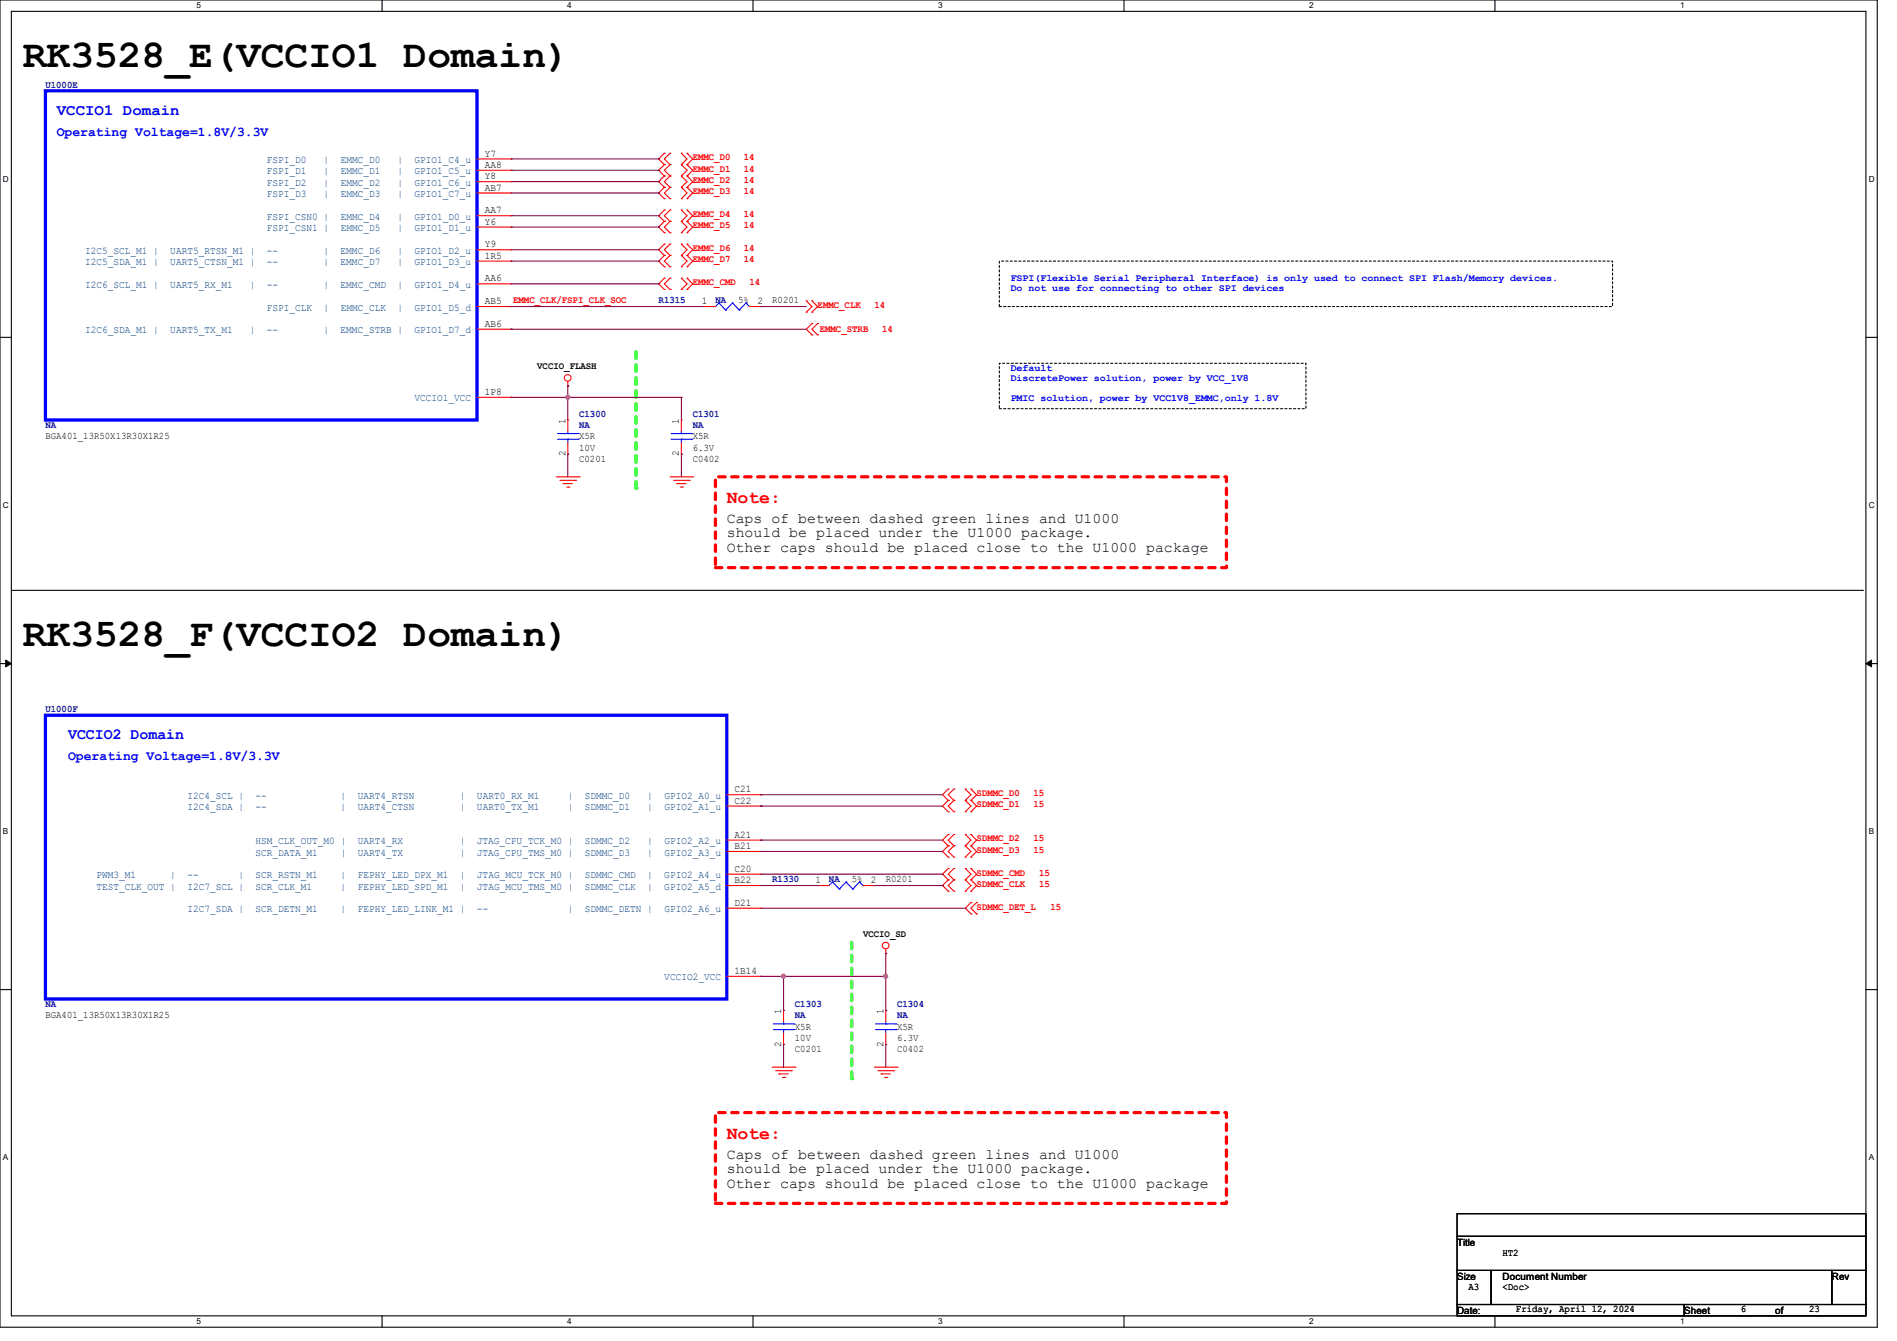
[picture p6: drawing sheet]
<svg xmlns="http://www.w3.org/2000/svg" width="297mm" height="210mm" viewBox="0 0 297 210" stroke-linecap="round" stroke-linejoin="round" font-family="sans-serif">
<path d="M0 0h293.9v207.9h-293.9zM1.8 1.8h290.3v204.3h-290.3z" fill="none" stroke="#000" stroke-width=".17"/>
<g fill="#fff">
<path d="M30.8 .2h.7v1.4h-.7z"/>
<path d="M30.8 206.2h.7v1.4h-.7z"/>
</g>
<path d="M59.8 0v1.8M59.8 206.1v1.8" fill="none" stroke="#000" stroke-width=".17"/>
<g fill="#fff">
<path d="M88.8 .2h.7v1.4h-.7z"/>
<path d="M88.8 206.2h.7v1.4h-.7z"/>
</g>
<path d="M117.9 0v1.8M117.9 206.1v1.8" fill="none" stroke="#000" stroke-width=".17"/>
<g fill="#fff">
<path d="M146.9 .2h.7v1.4h-.7z"/>
<path d="M146.9 206.2h.7v1.4h-.7z"/>
</g>
<path d="M176 0v1.8M176 206.1v1.8" fill="none" stroke="#000" stroke-width=".17"/>
<g fill="#fff">
<path d="M205 .2h.7v1.4h-.7z"/>
<path d="M205 206.2h.7v1.4h-.7z"/>
</g>
<path d="M234.1 0v1.8M234.1 206.1v1.8" fill="none" stroke="#000" stroke-width=".17"/>
<g fill="#fff">
<path d="M263.1 .2h.6v1.4h-.6z"/>
<path d="M263.1 206.2h.6v1.4h-.6z"/>
<path d="M.5 27.3h.9v1.4h-.9z"/>
<path d="M292.6 27.3h.9v1.4h-.9z"/>
<path d="M.5 78.4h.9v1.4h-.9z"/>
<path d="M292.6 78.4h.9v1.4h-.9z"/>
</g>
<path d="M0 52.8h1.8M292.1 52.8h1.8" fill="none" stroke="#000" stroke-width=".17"/>
<g fill="#fff">
<path d="M.5 129.5h.8v1.4h-.8z"/>
<path d="M292.6 129.5h.8v1.4h-.8z"/>
</g>
<path d="M0 103.9h1.8M292.1 103.9h1.8" fill="none" stroke="#000" stroke-width=".17"/>
<path d="M.9 103.4l.9 .5-.9 .5zM292.1 103.9l.9-.5v1z" fill="#000" stroke="#000" stroke-width=".16"/>
<g fill="#fff">
<path d="M.5 180.5h.8v1.4h-.8z"/>
<path d="M292.6 180.5h.8v1.4h-.8z"/>
</g>
<path d="M0 155h1.8M292.1 155h1.8" fill="none" stroke="#000" stroke-width=".17"/>
<path d="M112 74.7h80v14.2h-80z" fill="none" stroke="#f00" stroke-width=".51" stroke-dasharray="1 1"/>
<path d="M99.6 55.1v21.4" fill="none" stroke="#01ff00" stroke-width=".51" stroke-dasharray="1 1"/>
<circle cx="99.6" cy="76.5" r=".25" fill="#01ff00" stroke-dasharray="1 1"/>
<path d="M133.4 147.6v21.3" fill="none" stroke="#01ff00" stroke-width=".51" stroke-dasharray="1 1"/>
<circle cx="133.4" cy="168.9" r=".25" fill="#01ff00" stroke-dasharray="1 1"/>
<path d="M112 174.2h80v14.3h-80z" fill="none" stroke="#f00" stroke-width=".51" stroke-dasharray="1 1"/>
<path d="M1.8 92.5h289.8M291.6 92.5h.1M228.1 190.1h64v3.5h-64zM228.1 193.6h64v5.4h-64zM228.1 199h5.4v5.3h-5.4zM233.5 199h53.3v5.3h-53.3zM286.8 199h5.3v5.3h-5.3zM228.1 204.3h35.6v1.8h-35.6zM263.7 204.3h28.4v1.8h-28.4z" fill="none" stroke="#000" stroke-width=".17"/>
<path d="M156.5 40.9h96v7.1h-96zM156.5 56.9h48v7.1h-48z" fill="none" stroke="#000" stroke-width=".17" stroke-dasharray=".3"/>
<g fill="none" stroke="#f00" stroke-width=".17">
<path d="M74.7 24.9h5.3M74.7 26.7h5.3M74.7 28.4h5.3M74.7 30.2h5.3M74.7 33.8h5.3M74.7 35.6h5.3M74.7 39.1h5.3M80 24.9h.1M80 26.7h.1M80 28.4h.1M80 30.2h.1M80 33.8h.1"/>
<path d="M80 35.6h.1M80 39.1h.1M104 34.7h.1M104 36.4h.1M104 38.2h.1M104 25.8h.1M104 27.6h.1M104 29.3h.1M104 31.1h.1M104 32.9h.1M104 24h.1M104 34.7l-.9 .9 .9 .8"/>
<path d="M104 38.2l-.9 .9 .9 .9M104 32.9l-.9 .9 .9 .9M104 25.8l-.9 .9 .9 .9M104 27.6l-.9 .8 .9 .9M104 29.3l-.9 .9 .9 .9M104 24l-.9 .9 .9 .9M104.9 36.4h.1M104.9 34.7h.1M104.9 38.2h.1M104.9 27.6h.1M104.9 25.8h.1M104.9 29.3h.1"/>
<path d="M104.9 31.1h.1M104.9 32.9h.1M104.9 24h.1M104.9 34.7l-.9 .9 .9 .8M104.9 38.2l-.9 .9 .9 .9M104.9 25.8l-.9 .9 .9 .9M104.9 29.3l-.9 .9 .9 .9M104.9 27.6l-.9 .8 .9 .9M104.9 24l-.9 .9 .9 .9M104.9 32.9l-.9 .9 .9 .9M106.7 36.4h.1M106.7 34.7h.1"/>
<path d="M106.7 38.2h.1M106.7 27.6h.1M106.7 25.8h.1M106.7 29.3h.1M106.7 31.1h.1M106.7 32.9h.1M106.7 24h.1M106.7 38.2l.9 .9-.9 .9M106.7 34.7l.9 .9-.9 .8M106.7 29.3l.9 .9-.9 .9M106.7 25.8l.9 .9-.9 .9M106.7 24l.9 .9-.9 .9"/>
<path d="M106.7 27.6l.9 .8-.9 .9M106.7 32.9l.9 .9-.9 .9M107.6 36.4h.1M107.6 34.7h.1M107.6 38.2h.1M107.6 27.6h.1M107.6 25.8h.1M107.6 29.3h.1M107.6 31.1h.1M107.6 32.9h.1M107.6 24h.1M107.6 29.3l.9 .9-.9 .9"/>
<path d="M107.6 34.7l.9 .9-.9 .8M107.6 32.9l.9 .9-.9 .9M107.6 38.2l.9 .9-.9 .9M107.6 25.8l.9 .9-.9 .9M107.6 27.6l.9 .8-.9 .9M107.6 24l.9 .9-.9 .9M74.7 40.9h5.3M74.7 44.4h5.3M74.7 48h5.3M74.7 51.6h5.3M80 40.9h.1M80 44.4h.1"/>
<path d="M80 48h.1M80 51.6h.1M88.9 59.7v.8M104 40h.1M104 41.8h.1M104 43.6h.1M104 45.3h.1M104 40l-.9 .9 .9 .9M104 43.6l-.9 .8 .9 .9M104.9 40h.1M104.9 41.8h.1M104.9 45.3h.1"/>
<path d="M104.9 43.6h.1M104.9 40l-.9 .9 .9 .9M104.9 43.6l-.9 .8 .9 .9M106.7 40h.1M106.7 41.8h.1M106.7 45.3h.1M106.7 43.6h.1M106.7 40l.9 .9-.9 .9M106.7 43.6l.9 .8-.9 .9M107.6 40h.1M107.6 41.8h.1M107.6 45.3h.1"/>
<path d="M107.6 43.6h.1M107.6 40l.9 .9-.9 .9M107.6 43.6l.9 .8-.9 .9M110.2 48h.1M110.2 48h1.8M117.3 48h1.8M119.1 48h.1M126.2 48.9h.1M126.2 47.1h.1M126.2 47.1l.9 .9-.9 .9M127.1 48.9h.1M127.1 47.1h.1"/>
<path d="M127.1 50.7h.1M127.1 52.5h.1M127.1 50.7l-.9 .9 .9 .9M127.1 47.1l.9 .9-.9 .9M128 52.5h.1M128 50.7h.1M128 50.7l-.9 .9 .9 .9M74.7 62.2h5.3M80 62.2h.1M87.1 74.7h3.6M87.7 75.2h2.4M88.2 75.7h.1"/>
<path d="M88.2 75.7h1.4M88.7 76.3h.4M88.9 60.5h.1M88.9 65.8h.1M88.9 71.1h.1M88.9 65.8v1.8M88.9 69.3v1.8M89.1 76.3h.1M90.1 75.2h.1M90.7 74.7h.1M104.9 74.7h3.6M105.5 75.2h2.4"/>
<path d="M106 75.7h.1M106 75.7h1.4M106.5 76.3h.3M106.7 65.8h.1M106.7 71.1h.1M106.7 65.8v1.8M106.7 69.3v1.8M106.8 76.3h.1M107.9 75.2h.1M108.5 74.7h.1M113.8 138.7h5.3M113.8 124.5h5.3"/>
<path d="M113.8 126.2h5.3M113.8 131.6h5.3M113.8 133.4h5.3M113.8 136.9h5.3M119.1 124.5h.1M119.1 126.2h.1M119.1 131.6h.1M119.1 133.4h.1M119.1 136.9h.1M119.1 138.7h.1M128 138.7h.1M128 138.7h1.8"/>
<path d="M135.1 138.7h1.8M136.9 138.7h.1M148.5 130.7h.1M148.5 132.5h.1M148.5 134.2h.1M148.5 123.6h.1M148.5 125.3h.1M148.5 127.1h.1M148.5 136h.1M148.5 137.8h.1M148.5 139.6h.1M148.5 130.7l-.9 .9 .9 .9"/>
<path d="M148.5 136l-.9 .9 .9 .9M148.5 125.3l-.9 .9 .9 .9M148.5 132.5l-.9 .9 .9 .8M148.5 137.8l-.9 .9 .9 .9M148.5 123.6l-.9 .9 .9 .8M149.4 132.5h.1M149.4 130.7h.1M149.4 134.2h.1M149.4 125.3h.1M149.4 123.6h.1M149.4 127.1h.1M149.4 137.8h.1"/>
<path d="M149.4 136h.1M149.4 139.6h.1M149.4 130.7l-.9 .9 .9 .9M149.4 132.5l-.9 .9 .9 .8M149.4 136l-.9 .9 .9 .9M149.4 123.6l-.9 .9 .9 .8M149.4 125.3l-.9 .9 .9 .9M149.4 137.8l-.9 .9 .9 .9M151.1 132.5h.1M151.1 130.7h.1M151.1 134.2h.1M151.1 125.3h.1"/>
<path d="M151.1 123.6h.1M151.1 127.1h.1M151.1 137.8h.1M151.1 136h.1M151.1 139.6h.1M151.1 130.7l.9 .9-.9 .9M151.1 136l.9 .9-.9 .9M151.1 132.5l.9 .9-.9 .8M151.1 123.6l.9 .9-.9 .8M151.1 125.3l.9 .9-.9 .9M151.1 137.8l.9 .9-.9 .9M152 132.5h.1"/>
<path d="M152 130.7h.1M152 134.2h.1M152 125.3h.1M152 123.6h.1M152 127.1h.1M152 137.8h.1M152 136h.1M152 139.6h.1M152 125.3l.9 .9-.9 .9M152 136l.9 .9-.9 .9M152 130.7l.9 .9-.9 .9M152 137.8l.9 .9-.9 .9"/>
<path d="M152 132.5l.9 .9-.9 .8M152 123.6l.9 .9-.9 .8M113.8 142.2h5.3M113.8 152.9h5.3M119.1 142.2h.1M119.1 152.9h.1M122.7 158.2h.1M122.7 158.2v1.8M138.7 149.4h.1M138.7 158.2h.1M138.7 148.6v.8M138.7 158.2v1.8"/>
<path d="M152 141.4h.1M152 143.1h.1M152 141.4l-.9 .8 .9 .9M152.9 143.1h.1M152.9 141.4h.1M152.9 141.4l-.9 .8 .9 .9M120.9 167.1h3.6M121.5 167.7h2.4M122 168.2h.1M122 168.2h1.4M122.5 168.7h.4M122.7 163.6h.1"/>
<path d="M122.7 161.8v1.8M122.9 168.7h.1M123.9 167.7h.1M124.5 167.1h.1M136.9 167.1h3.6M137.5 167.7h2.4M138 168.2h.1M138 168.2h1.4M138.5 168.7h.4M138.7 163.6h.1M138.7 161.8v1.8M138.9 168.7h.1"/>
<path d="M139.9 167.7h.1M140.5 167.1h.1"/>
<circle cx="88.9" cy="59.2" r=".52"/>
<circle cx="138.7" cy="148.1" r=".52"/>
</g>
<g fill="none" stroke="#00f" stroke-width=".17">
<path d="M112.6 47.5h.1M112.6 47.5l-.6 .5M112.6 47.5l1 1.1M113.6 48.6h.1M114.7 47.5h.1M114.7 47.5l-1.1 1.1M114.7 47.5l1 1.1M115.7 48.6h.1M116.8 47.5h.1M116.8 47.5l-1.1 1.1M116.8 47.5l.5 .5M117.3 48h.1"/>
<path d="M87.3 68.8h3.2M87.3 67.9h3.2M88.9 67.9h.1M88.9 68.8h.1M88.9 67.6v.3M88.9 68.8v.5M90.5 68.8h.1M90.5 67.9h.1M105.1 68.8h3.2M105.1 67.9h3.2M106.7 67.9h.1M106.7 68.8h.1"/>
<path d="M106.7 67.6v.3M106.7 68.8v.5M108.3 68.8h.1M108.3 67.9h.1M130.3 138.1h.1M130.3 138.1l-.5 .6M130.3 138.1l1.1 1.1M131.4 139.2h.1M132.5 138.1h.1M132.5 138.1l-1.1 1.1M132.5 138.1l1 1.1M133.5 139.2h.1"/>
<path d="M134.6 138.1h.1M134.6 138.1l-1.1 1.1M134.6 138.1l.5 .6M135.1 138.7h.1M121.1 161.2h3.2M121.1 160.4h3.2M122.7 160.4h.1M122.7 161.2h.1M122.7 160v.4M122.7 161.2v.6M124.3 161.2h.1M124.3 160.4h.1"/>
<path d="M137.1 161.2h3.2M137.1 160.4h3.2M138.7 160.4h.1M138.7 161.2h.1M138.7 160v.4M138.7 161.2v.6M140.3 161.2h.1M140.3 160.4h.1"/>
</g>
<path d="M7.1 14.2h67.6v51.6h-67.6zM7.1 112h106.7v44.5h-106.7z" fill="none" stroke="#00f" stroke-width=".51"/>
<g fill="none" stroke="#7f003f" stroke-width=".17">
<path d="M80 24.9h23.1M80 26.7h23.1M80 28.4h23.1M80 30.2h23.1M80 33.8h23.1M80 35.6h23.1M80 39.1h23.1M103.1 24.9h.1M103.1 26.7h.1M103.1 28.4h.1M103.1 30.2h.1M103.1 33.8h.1"/>
<path d="M103.1 35.6h.1M103.1 39.1h.1M80 48h.1M80 51.6h.1M80 48h30.2M80 40.9h23.1M80 44.4h23.1M80 51.6h46.2M103.1 40.9h.1M103.1 44.4h.1M119.1 48h.1M119.1 48h7.1"/>
<path d="M80 62.2h.1M80 62.2h26.7M88.9 60.5h.1M88.9 71.1h.1M88.9 62.2h.1M88.9 60.5v5.3M88.9 71.1v3.6M106.7 71.1h.1M106.7 62.2h.1M106.7 62.2v3.6M106.7 71.1v3.6M119.1 126.2h.1"/>
<path d="M119.1 124.5h.1M119.1 131.6h.1M119.1 133.4h.1M119.1 126.2h28.5M119.1 124.5h28.5M119.1 131.6h28.5M119.1 133.4h28.5M119.1 138.7h8.9M119.1 136.9h28.5M128 138.7h.1M136.9 138.7h10.7M147.6 136.9h.1"/>
<path d="M147.6 138.7h.1M119.1 152.9h.1M119.1 152.9h19.6M119.1 142.2h32M122.7 158.2h.1M122.7 152.9h.1M122.7 152.9v5.3M138.7 158.2h.1M138.7 149.4h.1M138.7 149.4v8.8M151.1 142.2h.1M122.7 163.6h.1"/>
<path d="M122.7 163.6v3.5M138.7 163.6h.1M138.7 163.6v3.5"/>
</g>
<g fill="#f0f" stroke="#f0f" stroke-width=".17">
<circle cx="122.7" cy="152.9" r=".32"/>
<circle cx="138.7" cy="152.9" r=".32"/>
<circle cx="88.9" cy="62.2" r=".32"/>
</g>
<g font-size="6.2">
<text x="3.6" y="10.5">RK3528_E(VCCIO1 Domain)</text>
<text x="3.6" y="101.2">RK3528_F(VCCIO2 Domain)</text>
</g>
<g font-size="2.8" fill="#f00">
<text x="113.8" y="78.8">Note:</text>
<text x="113.8" y="178.4">Note:</text>
</g>
<g font-size="2.5" fill="#00f">
<text x="8.9" y="18">VCCIO1 Domain</text>
<text x="10.7" y="115.8">VCCIO2 Domain</text>
</g>
<g font-size="2.3">
<text x="113.8" y="81.9">Caps of between dashed green lines and U1000</text>
<text x="113.8" y="84.2">should be placed under the U1000 package.</text>
<text x="113.8" y="86.4">Other caps should be placed close to the U1000 package</text>
<text x="113.8" y="181.4">Caps of between dashed green lines and U1000</text>
<text x="113.8" y="183.7">should be placed under the U1000 package.</text>
<text x="113.8" y="186">Other caps should be placed close to the U1000 package</text>
</g>
<g font-size="2.1" fill="#00f">
<text x="8.9" y="21.3">Operating Voltage=1.8V/3.3V</text>
<text x="10.7" y="119.1">Operating Voltage=1.8V/3.3V</text>
</g>
<g font-size="1.6" fill="#00007f">
<text x="7.1" y="13.7">U1000E</text>
<text x="103.1" y="47.5">R1315</text>
<text x="112" y="47.5">NA</text>
<text x="90.7" y="65.3">C1300</text>
<text x="108.5" y="65.3">C1301</text>
<text x="7.1" y="67.1">NA</text>
<text x="90.7" y="67.1">NA</text>
<text x="108.5" y="67.1">NA</text>
<text x="7.1" y="111.5">U1000F</text>
<text x="120.9" y="138.2">R1330</text>
<text x="129.8" y="138.2">NA</text>
<text x="7.1" y="157.7">NA</text>
<text x="124.5" y="157.7">C1303</text>
<text x="124.5" y="159.5">NA</text>
<text x="140.5" y="157.7">C1304</text>
<text x="140.5" y="159.5">NA</text>
</g>
<g font-size="1.6" fill="#003f7f">
<text x="41.8" y="25.5">FSPI_D0</text>
<text x="41.8" y="27.3">FSPI_D1</text>
<text x="41.8" y="29.1">FSPI_D2</text>
<text x="50.7" y="25.5">|</text>
<text x="50.7" y="27.3">|</text>
<text x="50.7" y="29.1">|</text>
<text x="53.3" y="25.5">EMMC_D0</text>
<text x="53.3" y="27.3">EMMC_D1</text>
<text x="53.3" y="29.1">EMMC_D2</text>
<text x="62.2" y="25.5">|</text>
<text x="62.2" y="27.3">|</text>
<text x="62.2" y="29.1">|</text>
<text x="64.9" y="25.5">GPIO1_C4_u</text>
<text x="64.9" y="27.3">GPIO1_C5_u</text>
<text x="64.9" y="29.1">GPIO1_C6_u</text>
<text x="41.8" y="30.9">FSPI_D3</text>
<text x="41.8" y="34.4">FSPI_CSN0 |</text>
<text x="50.7" y="30.9">|</text>
<text x="53.3" y="30.9">EMMC_D3</text>
<text x="53.3" y="34.4">EMMC_D4</text>
<text x="62.2" y="30.9">|</text>
<text x="62.2" y="34.4">|</text>
<text x="64.9" y="30.9">GPIO1_C7_u</text>
<text x="64.9" y="34.4">GPIO1_D0_u</text>
<text x="13.3" y="39.8">I2C5_SCL_M1 |</text>
<text x="13.3" y="41.5">I2C5_SDA_M1 |</text>
<text x="26.7" y="39.8">UART5_RTSN_M1 |</text>
<text x="26.7" y="41.5">UART5_CTSN_M1 |</text>
<text x="41.8" y="39.8">--</text>
<text x="41.8" y="41.5">--</text>
<text x="41.8" y="36.2">FSPI_CSN1 |</text>
<text x="50.7" y="39.8">|</text>
<text x="50.7" y="41.5">|</text>
<text x="53.3" y="39.8">EMMC_D6</text>
<text x="53.3" y="41.5">EMMC_D7</text>
<text x="53.3" y="36.2">EMMC_D5</text>
<text x="62.2" y="36.2">|</text>
<text x="62.2" y="39.8">|</text>
<text x="62.2" y="41.5">|</text>
<text x="64.9" y="36.2">GPIO1_D1_u</text>
<text x="64.9" y="39.8">GPIO1_D2_u</text>
<text x="64.9" y="41.5">GPIO1_D3_u</text>
<text x="13.3" y="45.1">I2C6_SCL_M1 |</text>
<text x="26.7" y="45.1">UART5_RX_M1</text>
<text x="39.1" y="45.1">|</text>
<text x="41.8" y="45.1">--</text>
<text x="50.7" y="45.1">|</text>
<text x="53.3" y="45.1">EMMC_CMD</text>
<text x="62.2" y="45.1">|</text>
<text x="64.9" y="45.1">GPIO1_D4_u</text>
<text x="13.3" y="52.2">I2C6_SDA_M1 |</text>
<text x="26.7" y="52.2">UART5_TX_M1</text>
<text x="39.1" y="52.2">|</text>
<text x="41.8" y="52.2">--</text>
<text x="41.8" y="48.6">FSPI_CLK</text>
<text x="50.7" y="52.2">|</text>
<text x="50.7" y="48.6">|</text>
<text x="53.3" y="52.2">EMMC_STRB |</text>
<text x="53.3" y="48.6">EMMC_CLK</text>
<text x="62.2" y="48.6">|</text>
<text x="64.9" y="48.6">GPIO1_D5_d</text>
<text x="64.9" y="52.2">GPIO1_D7_d</text>
<text x="64.9" y="62.9">VCCIO1_VCC</text>
<text x="29.3" y="125.1">I2C4_SCL |</text>
<text x="40" y="125.1">--</text>
<text x="53.3" y="125.1">|</text>
<text x="56" y="125.1">UART4_RTSN</text>
<text x="72" y="125.1">|</text>
<text x="74.7" y="125.1">UART0_RX_M1</text>
<text x="88.9" y="125.1">|</text>
<text x="91.6" y="125.1">SDMMC_D0</text>
<text x="101.3" y="125.1">|</text>
<text x="104" y="125.1">GPIO2_A0_u</text>
<text x="29.3" y="126.9">I2C4_SDA |</text>
<text x="40" y="126.9">--</text>
<text x="53.3" y="126.9">|</text>
<text x="56" y="126.9">UART4_CTSN</text>
<text x="72" y="126.9">|</text>
<text x="74.7" y="126.9">UART0_TX_M1</text>
<text x="88.9" y="126.9">|</text>
<text x="91.6" y="126.9">SDMMC_D1</text>
<text x="101.3" y="126.9">|</text>
<text x="104" y="126.9">GPIO2_A1_u</text>
<text x="15.1" y="137.5">PWM3_M1</text>
<text x="26.7" y="137.5">|</text>
<text x="29.3" y="137.5">--</text>
<text x="37.3" y="137.5">|</text>
<text x="40" y="137.5">SCR_RSTN_M1</text>
<text x="40" y="132.2">HSM_CLK_OUT_M0 |</text>
<text x="40" y="134">SCR_DATA_M1</text>
<text x="53.3" y="137.5">|</text>
<text x="53.3" y="134">|</text>
<text x="56" y="137.5">FEPHY_LED_DPX_M1</text>
<text x="56" y="132.2">UART4_RX</text>
<text x="56" y="134">UART4_TX</text>
<text x="72" y="132.2">|</text>
<text x="72" y="134">|</text>
<text x="72" y="137.5">|</text>
<text x="74.7" y="132.2">JTAG_CPU_TCK_M0 |</text>
<text x="74.7" y="134">JTAG_CPU_TMS_M0 |</text>
<text x="74.7" y="137.5">JTAG_MCU_TCK_M0 |</text>
<text x="91.6" y="137.5">SDMMC_CMD</text>
<text x="91.6" y="132.2">SDMMC_D2</text>
<text x="91.6" y="134">SDMMC_D3</text>
<text x="101.3" y="137.5">|</text>
<text x="101.4" y="132.2">|</text>
<text x="101.4" y="134">|</text>
<text x="104" y="137.5">GPIO2_A4_u</text>
<text x="104" y="132.2">GPIO2_A2_u</text>
<text x="104" y="134">GPIO2_A3_u</text>
<text x="15.1" y="139.3">TEST_CLK_OUT |</text>
<text x="29.3" y="139.3">I2C7_SCL |</text>
<text x="29.3" y="142.9">I2C7_SDA |</text>
<text x="40" y="139.3">SCR_CLK_M1</text>
<text x="40" y="142.9">SCR_DETN_M1</text>
<text x="53.3" y="139.3">|</text>
<text x="53.3" y="142.9">|</text>
<text x="56" y="139.3">FEPHY_LED_SPD_M1</text>
<text x="56" y="142.9">FEPHY_LED_LINK_M1 |</text>
<text x="72" y="139.3">|</text>
<text x="74.7" y="142.9">--</text>
<text x="74.7" y="139.3">JTAG_MCU_TMS_M0 |</text>
<text x="88.9" y="142.9">|</text>
<text x="91.6" y="139.3">SDMMC_CLK</text>
<text x="91.6" y="142.9">SDMMC_DETN |</text>
<text x="101.3" y="139.3">|</text>
<text x="104" y="139.3">GPIO2_A5_d</text>
<text x="104" y="142.9">GPIO2_A6_u</text>
<text x="104" y="153.5">VCCIO2_VCC</text>
</g>
<g font-size="1.6">
<text x="75.9" y="24.5">Y7</text>
<text x="75.9" y="26.3">AA8</text>
<text x="75.9" y="28.1">Y8</text>
<text x="75.9" y="29.8">AB7</text>
<text x="75.9" y="33.4">AA7</text>
<text x="75.9" y="35.2">Y6</text>
<text x="75.9" y="38.7">Y9</text>
<text x="75.9" y="40.5">1R5</text>
<text x="75.9" y="44.1">AA6</text>
<text x="75.9" y="47.6">AB5</text>
<text x="109.9" y="47.6">1</text>
<text x="115.6" y="47.5">5%</text>
<text x="118.6" y="47.6">2</text>
<text x="120.9" y="47.5">R0201</text>
<text x="75.9" y="51.2">AB6</text>
<text x="84.1" y="57.8">VCCIO_FLASH</text>
<text x="75.9" y="61.8">1P8</text>
<text x="7.1" y="68.8">BGA401_13R50X13R30X1R25</text>
<text x="88.5" y="71.5" transform="rotate(-90 88.5 71.5)">2</text>
<text x="88.5" y="66.3" transform="rotate(-90 88.5 66.3)">1</text>
<text x="90.7" y="68.8">X5R</text>
<text x="90.7" y="70.6">10V</text>
<text x="106.3" y="71.5" transform="rotate(-90 106.3 71.5)">2</text>
<text x="106.3" y="66.3" transform="rotate(-90 106.3 66.3)">1</text>
<text x="108.5" y="68.8">X5R</text>
<text x="108.5" y="70.6">6.3V</text>
<text x="90.7" y="72.3">C0201</text>
<text x="108.5" y="72.3">C0402</text>
<text x="115" y="124.1">C21</text>
<text x="115" y="125.9">C22</text>
<text x="115" y="131.2">A21</text>
<text x="115" y="133">B21</text>
<text x="115" y="136.5">C20</text>
<text x="115" y="138.3">B22</text>
<text x="115" y="141.9">D21</text>
<text x="127.7" y="138.3">1</text>
<text x="133.3" y="138.1">5%</text>
<text x="136.4" y="138.3">2</text>
<text x="138.7" y="138.1">R0201</text>
<text x="135.1" y="146.7">VCCIO_SD</text>
<text x="115" y="152.5">1B14</text>
<text x="7.1" y="159.5">BGA401_13R50X13R30X1R25</text>
<text x="122.3" y="158.8" transform="rotate(-90 122.3 158.8)">1</text>
<text x="124.5" y="161.2">X5R</text>
<text x="138.3" y="158.8" transform="rotate(-90 138.3 158.8)">1</text>
<text x="140.5" y="161.2">X5R</text>
<text x="122.3" y="163.9" transform="rotate(-90 122.3 163.9)">2</text>
<text x="124.5" y="164.8">C0201</text>
<text x="124.5" y="163">10V</text>
<text x="138.3" y="163.9" transform="rotate(-90 138.3 163.9)">2</text>
<text x="140.5" y="164.8">C0402</text>
<text x="140.5" y="163">6.3V</text>
<text x="228.1" y="195.1">Title</text>
<text x="235.2" y="196.6">HT2</text>
<text x="228.1" y="200.4">Size</text>
<text x="229.9" y="202">A3</text>
<text x="235.2" y="200.4">Document Number</text>
<text x="235.2" y="202">&lt;Doc&gt;</text>
<text x="286.8" y="200.4">Rev</text>
<text x="228.1" y="205.7">Date:</text>
<text x="237.4" y="205.5">Friday, April 12, 2024</text>
<text x="263.7" y="205.7">Sheet</text>
<text x="272.6" y="205.5">6</text>
<text x="277.9" y="205.7">of</text>
<text x="283.2" y="205.5">23</text>
</g>
<g font-size="1.6" fill="#f00">
<text x="108.5" y="26.9">EMMC_D1</text>
<text x="108.5" y="28.7">EMMC_D2</text>
<text x="108.5" y="25.1">EMMC_D0</text>
<text x="116.5" y="26.9">14</text>
<text x="116.5" y="28.7">14</text>
<text x="116.5" y="25.1">14</text>
<text x="108.5" y="35.8">EMMC_D5</text>
<text x="108.5" y="30.4">EMMC_D3</text>
<text x="108.5" y="34">EMMC_D4</text>
<text x="116.5" y="35.8">14</text>
<text x="116.5" y="30.4">14</text>
<text x="116.5" y="34">14</text>
<text x="108.5" y="39.3">EMMC_D6</text>
<text x="108.5" y="41.1">EMMC_D7</text>
<text x="116.5" y="39.3">14</text>
<text x="116.5" y="41.1">14</text>
<text x="80.3" y="47.5">EMMC_CLK/FSPI_CLK_SOC</text>
<text x="108.5" y="44.7">EMMC_CMD</text>
<text x="117.3" y="44.7">14</text>
<text x="128" y="48.2">EMMC_CLK</text>
<text x="128.4" y="51.9">EMMC_STRB</text>
<text x="136.9" y="48.2">14</text>
<text x="138.1" y="51.9">14</text>
<text x="152.9" y="124.7">SDMMC_D0</text>
<text x="161.8" y="124.7">15</text>
<text x="152.9" y="131.8">SDMMC_D2</text>
<text x="152.9" y="126.4">SDMMC_D1</text>
<text x="161.8" y="131.8">15</text>
<text x="161.8" y="126.4">15</text>
<text x="152.9" y="133.6">SDMMC_D3</text>
<text x="152.9" y="137.1">SDMMC_CMD</text>
<text x="161.8" y="133.6">15</text>
<text x="162.7" y="137.1">15</text>
<text x="152.9" y="138.9">SDMMC_CLK</text>
<text x="152.9" y="142.4">SDMMC_DET_L</text>
<text x="162.7" y="138.9">15</text>
<text x="164.5" y="142.4">15</text>
</g>
<g font-size="1.6" fill="#00f">
<text x="158.2" y="43.9">FSPI(Flexible Serial Peripheral Interface) is only used to connect SPI Flash/Memory devices.</text>
<text x="158.2" y="45.5">Do not use for connecting to other SPI devices</text>
<text x="158.2" y="58.2">Default</text>
<text x="158.2" y="59.7">DiscretePower solution, power by VCC_1V8</text>
<text x="158.2" y="62.9">PMIC solution, power by VCC1V8_EMMC,only 1.8V</text>
</g>
<g font-size="1.3">
<text x="30.8" y="1.3">5</text>
<text x="88.8" y="1.3">4</text>
<text x="146.9" y="1.3">3</text>
<text x="205" y="1.3">2</text>
<text x="263.1" y="1.3">1</text>
<text x=".5" y="28.4">D</text>
<text x="292.6" y="28.4">D</text>
<text x=".5" y="79.5">C</text>
<text x="292.6" y="79.5">C</text>
<text x=".5" y="130.6">B</text>
<text x="292.6" y="130.6">B</text>
<text x=".5" y="181.7">A</text>
<text x="292.6" y="181.7">A</text>
<text x="30.8" y="207.4">5</text>
<text x="88.8" y="207.4">4</text>
<text x="146.9" y="207.4">3</text>
<text x="205" y="207.4">2</text>
<text x="263.1" y="207.4">1</text>
</g>
</svg>
